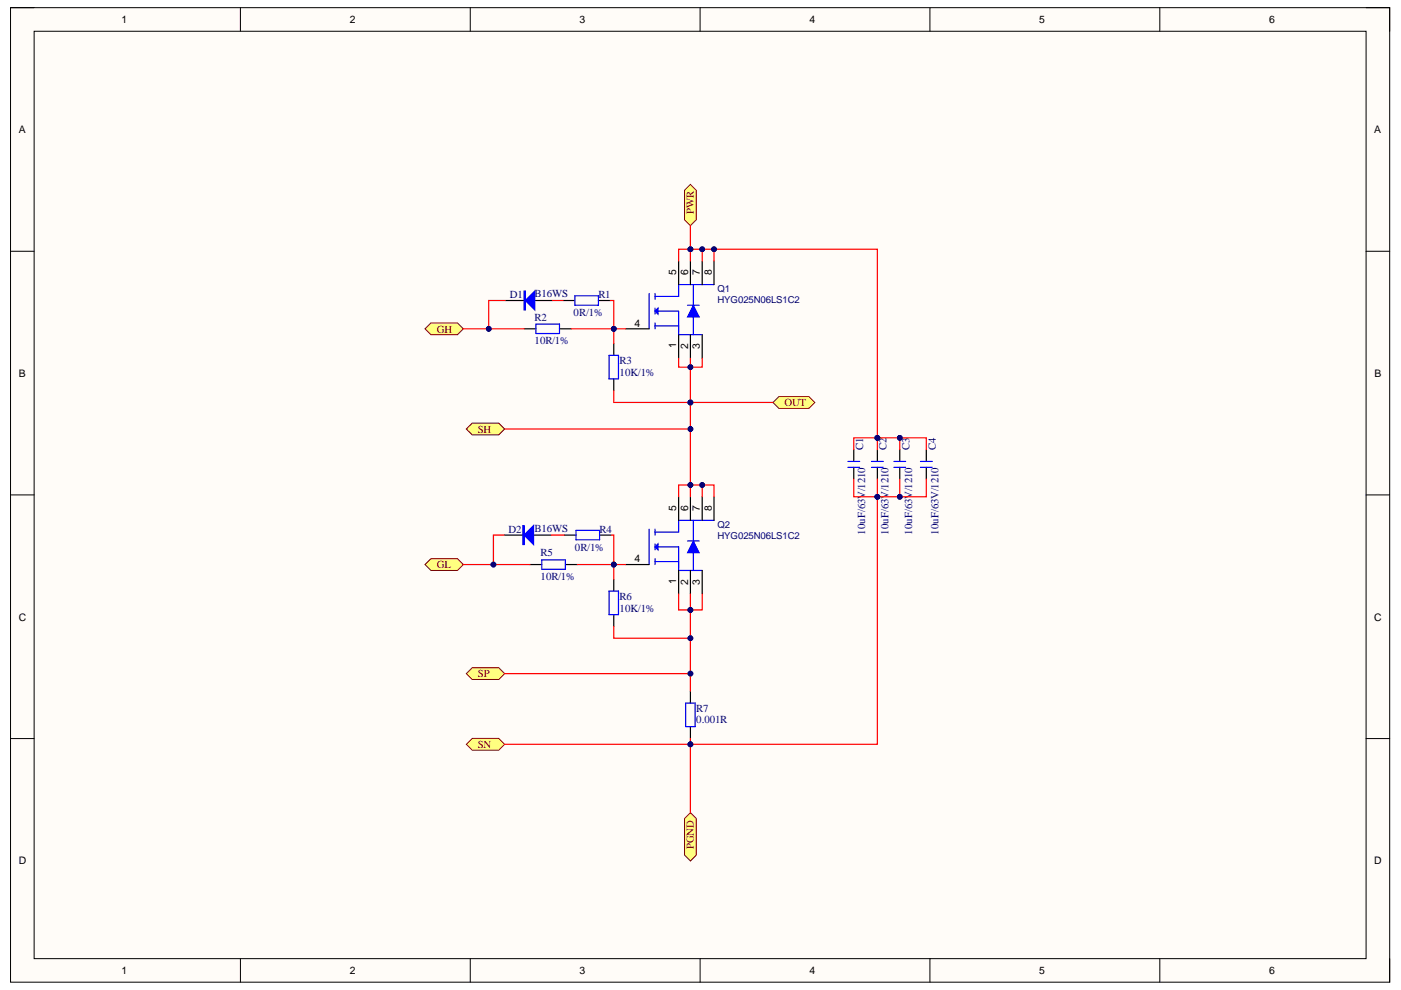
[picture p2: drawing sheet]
<svg xmlns="http://www.w3.org/2000/svg" width="297mm" height="210mm" viewBox="0 0 297 210" stroke-linecap="round" stroke-linejoin="round" font-family="sans-serif">
<path d="M2.2 1.6h292.4v206.6h-292.4z" fill-rule="evenodd" fill="#fffcf8"/>
<path d="M2.2 1.6h292.4v206.6h-292.4z" fill="none" stroke="#000" stroke-width=".21"/>
<path d="M7.2 6.6h282.4v196.7h-282.4z" fill-rule="evenodd" fill="#fffcf8"/>
<g fill="none" stroke="#000" stroke-width=".21">
<path d="M2.2 1.6h5M7.2 6.6h282.4v196.7h-282.4zM51 1.6v5M99.7 1.6v5M148.4 1.6v5M197.2 1.6v5M245.9 1.6v5M289.6 1.6h5v5M2.2 53.3h5M289.6 53.3h5M2.2 104.9h5M289.6 104.9h5"/>
<path d="M2.2 156.6h5M289.6 156.6h5M51 203.3v4.9M99.7 203.3v4.9M148.4 203.3v4.9M197.2 203.3v4.9M245.9 203.3v4.9M294.6 203.3v4.9"/>
</g>
<path d="M137.6 62.2v7.5M138.9 62.2v1.3M138.9 65.3v1.3M138.9 68.5v1.2M138.9 69.1h5v1.9M138.9 66h5M143.9 60.3v2.5h-5" fill="none" stroke="#00f" stroke-width=".25"/>
<path d="M138.9 66l.6-.7v1.3z" fill="#00f"/>
<path d="M138.9 66l.6-.7v1.3zM143.9 66v4.3M143.9 71h5M143.9 60.3h7.5M145.8 64.7h2.5M147 60.3v10.7" fill="none" stroke="#00f" stroke-width=".25"/>
<path d="M147 64.7l1.3 2.5h-2.5z" fill="#00f"/>
<path d="M147 64.7l1.3 2.5h-2.5z" fill="none" stroke="#00f" stroke-width=".21"/>
<path d="M143.9 55.3v5M146.4 55.3v5M148.9 55.3v5M151.4 55.3v5M132.6 69.7h5M143.9 71v5M146.4 71v5M148.9 71v5" fill="none" stroke="#000" stroke-width=".25"/>
<path d="M137.6 112.2v7.5M138.9 112.2v1.3M138.9 115.3v1.3M138.9 118.4v1.3M138.9 119.1h5v1.9M138.9 115.9h5M143.9 110.3v2.5h-5" fill="none" stroke="#00f" stroke-width=".25"/>
<path d="M138.9 115.9l.6-.6v1.3z" fill="#00f"/>
<path d="M138.9 115.9l.6-.6v1.3zM143.9 115.9v4.4M143.9 110.3h7.5M145.8 114.7h2.5M147 110.3v10.7M143.9 121h5" fill="none" stroke="#00f" stroke-width=".25"/>
<path d="M147 114.7l1.3 2.5h-2.5z" fill="#00f"/>
<path d="M147 114.7l1.3 2.5h-2.5z" fill="none" stroke="#00f" stroke-width=".21"/>
<g fill="none" stroke="#000" stroke-width=".25">
<path d="M111.1 69.7h2.5M118.6 69.7h2.5M130.1 72.8v2.5M130.1 80.3v2.5M181 95.3v2.5M181 99.1v2.5M186 95.3v2.5M186 99.1v2.5M112.4 119.7h2.5M119.9 119.7h2.5M132.6 119.7h5M143.9 105.3v5"/>
<path d="M146.4 105.3v5M148.9 105.3v5M151.4 105.3v5M130.1 122.8v2.5M130.1 130.3v2.5M143.9 121v4.9M146.4 121v4.9M148.9 121v4.9M146.4 146.6v2.5M146.4 154.1v2.5"/>
</g>
<path d="M113.6 68.7h5v2h-5zM129.1 75.3h2v5h-2zM179.8 99.1h2.5M179.8 97.8h2.5M184.8 99.1h2.5M184.8 97.8h2.5M114.9 118.7h5v2h-5zM129.1 125.3h2v5h-2zM145.4 149.1h2v5h-2z" fill="none" stroke="#00f" stroke-width=".25"/>
<path d="M90.1 69.7l1.3-1.2h5.6l1.2 1.2-1.2 1.3h-5.6z" fill-rule="evenodd" fill="#ffff80"/>
<path d="M90.1 69.7l1.3-1.2h5.6l1.2 1.2-1.2 1.3h-5.6z" fill="none" stroke="#800000" stroke-width=".21"/>
<path d="M98.9 91l1.2-1.3h5.6l1.3 1.3-1.3 1.2h-5.6z" fill-rule="evenodd" fill="#ffff80"/>
<path d="M98.9 91l1.2-1.3h5.6l1.3 1.3-1.3 1.2h-5.6z" fill="none" stroke="#800000" stroke-width=".21"/>
<path d="M90.1 119.7l1.3-1.3h5.6l1.2 1.3-1.2 1.3h-5.6z" fill-rule="evenodd" fill="#ffff80"/>
<path d="M90.1 119.7l1.3-1.3h5.6l1.2 1.3-1.2 1.3h-5.6z" fill="none" stroke="#800000" stroke-width=".21"/>
<path d="M98.9 142.8l1.2-1.2h5.6l1.3 1.2-1.3 1.3h-5.6z" fill-rule="evenodd" fill="#ffff80"/>
<path d="M98.9 142.8l1.2-1.2h5.6l1.3 1.2-1.3 1.3h-5.6z" fill="none" stroke="#800000" stroke-width=".21"/>
<path d="M98.9 157.8l1.2-1.2h5.6l1.3 1.2-1.3 1.3h-5.6z" fill-rule="evenodd" fill="#ffff80"/>
<path d="M98.9 157.8l1.2-1.2h5.6l1.3 1.2-1.3 1.3h-5.6z" fill="none" stroke="#800000" stroke-width=".21"/>
<path d="M146.4 39.1l1.2 1.3v6.2l-1.2 1.2-1.3-1.2v-6.2z" fill-rule="evenodd" fill="#ffff80"/>
<path d="M146.4 39.1l1.2 1.3v6.2l-1.2 1.2-1.3-1.2v-6.2z" fill="none" stroke="#800000" stroke-width=".21"/>
<path d="M163.9 85.3l1.2-1.2h6.4l1.3 1.2-1.3 1.3h-6.4z" fill-rule="evenodd" fill="#ffff80"/>
<path d="M163.9 85.3l1.2-1.2h6.4l1.3 1.2-1.3 1.3h-6.4z" fill="none" stroke="#800000" stroke-width=".21"/>
<path d="M145.1 173.6l1.3-1.3 1.2 1.3v7.7l-1.2 1.3-1.3-1.3z" fill-rule="evenodd" fill="#ffff80"/>
<path d="M145.1 173.6l1.3-1.3 1.2 1.3v7.7l-1.2 1.3-1.3-1.3z" fill="none" stroke="#800000" stroke-width=".21"/>
<path d="M107.1 63.7h4M113.4 63.7h3.7M119.4 63.7h2.5M126.9 63.7h2.5M190.8 95.3v2.5M190.8 99.1v2.5M196.4 95.3v2.5M196.4 99.1v2.5M119.6 113.5h2.5M127.1 113.5h2.5" fill="none" stroke="#000" stroke-width=".25"/>
<path d="M121.9 62.7h5v2h-5zM189.5 99.1h2.5M189.5 97.8h2.5M195.1 99.1h2.5M195.1 97.8h2.5M122.1 112.4h5v2.1h-5z" fill="none" stroke="#00f" stroke-width=".25"/>
<path d="M111.4 63.7l2-2v4z" fill="#00f"/>
<path d="M111.1 61.7h.3v4h-.3zM111.2 61.7v4M111.4 63.7l2-2v4z" fill="none" stroke="#00f" stroke-width=".25"/>
<path d="M106.9 113.5h4M113.1 113.5h3.8" fill="none" stroke="#000" stroke-width=".25"/>
<path d="M113.1 111.4v4.1l-2-2z" fill="#00f"/>
<path d="M110.9 111.4h.2v4.1h-.2zM111 111.4v4.1M113.1 111.4v4.1l-2-2z" fill="none" stroke="#00f" stroke-width=".25"/>
<path d="M98.2 119.7h14.2" fill="none" stroke="#f00" stroke-width=".25"/>
<circle cx="104.6" cy="119.7" r=".5" fill="#000080"/>
<circle cx="104.6" cy="119.7" r=".5" fill="none" stroke="#000080" stroke-width=".21"/>
<path d="M130.1 82.8v2.5h16.3" fill="none" stroke="#f00" stroke-width=".25"/>
<circle cx="146.4" cy="85.3" r=".5" fill="#000080"/>
<circle cx="146.4" cy="85.3" r=".5" fill="none" stroke="#000080" stroke-width=".21"/>
<path d="M146.4 52.8h-2.5v2.5" fill="none" stroke="#f00" stroke-width=".25"/>
<circle cx="146.4" cy="52.8" r=".5" fill="#000080"/>
<circle cx="146.4" cy="52.8" r=".5" fill="none" stroke="#000080" stroke-width=".21"/>
<path d="M146.4 52.8h2.5v2.5" fill="none" stroke="#f00" stroke-width=".25"/>
<circle cx="148.9" cy="52.8" r=".5" fill="#000080"/>
<circle cx="148.9" cy="52.8" r=".5" fill="none" stroke="#000080" stroke-width=".21"/>
<circle cx="146.4" cy="52.8" r=".5" fill="#000080"/>
<circle cx="146.4" cy="52.8" r=".5" fill="none" stroke="#000080" stroke-width=".21"/>
<path d="M148.9 52.8h2.5v2.5" fill="none" stroke="#f00" stroke-width=".25"/>
<circle cx="151.4" cy="52.8" r=".5" fill="#000080"/>
<circle cx="151.4" cy="52.8" r=".5" fill="none" stroke="#000080" stroke-width=".21"/>
<circle cx="148.9" cy="52.8" r=".5" fill="#000080"/>
<circle cx="148.9" cy="52.8" r=".5" fill="none" stroke="#000080" stroke-width=".21"/>
<path d="M130.1 119.7v3.1" fill="none" stroke="#f00" stroke-width=".25"/>
<circle cx="130.1" cy="119.7" r=".5" fill="#000080"/>
<circle cx="130.1" cy="119.7" r=".5" fill="none" stroke="#000080" stroke-width=".21"/>
<path d="M130.1 69.7v3.1" fill="none" stroke="#f00" stroke-width=".25"/>
<circle cx="130.1" cy="69.7" r=".5" fill="#000080"/>
<circle cx="130.1" cy="69.7" r=".5" fill="none" stroke="#000080" stroke-width=".21"/>
<path d="M146.4 47.8v7.5" fill="none" stroke="#f00" stroke-width=".25"/>
<circle cx="146.4" cy="52.8" r=".5" fill="#000080"/>
<circle cx="146.4" cy="52.8" r=".5" fill="none" stroke="#000080" stroke-width=".21"/>
<path d="M148.9 102.8v2.5" fill="none" stroke="#f00" stroke-width=".25"/>
<circle cx="148.9" cy="102.8" r=".5" fill="#000080"/>
<circle cx="148.9" cy="102.8" r=".5" fill="none" stroke="#000080" stroke-width=".21"/>
<path d="M122.4 119.7h10.2" fill="none" stroke="#f00" stroke-width=".25"/>
<circle cx="130.1" cy="119.7" r=".5" fill="#000080"/>
<circle cx="130.1" cy="119.7" r=".5" fill="none" stroke="#000080" stroke-width=".21"/>
<path d="M121.1 69.7h11.5" fill="none" stroke="#f00" stroke-width=".25"/>
<circle cx="130.1" cy="69.7" r=".5" fill="#000080"/>
<circle cx="130.1" cy="69.7" r=".5" fill="none" stroke="#000080" stroke-width=".21"/>
<path d="M146.4 85.3v17.5h-2.5v2.5" fill="none" stroke="#f00" stroke-width=".25"/>
<circle cx="146.4" cy="102.8" r=".5" fill="#000080"/>
<circle cx="146.4" cy="102.8" r=".5" fill="none" stroke="#000080" stroke-width=".21"/>
<circle cx="146.4" cy="91" r=".5" fill="#000080"/>
<circle cx="146.4" cy="91" r=".5" fill="none" stroke="#000080" stroke-width=".21"/>
<circle cx="146.4" cy="85.3" r=".5" fill="#000080"/>
<circle cx="146.4" cy="85.3" r=".5" fill="none" stroke="#000080" stroke-width=".21"/>
<path d="M143.9 76v1.8h2.5v7.5h17.5" fill="none" stroke="#f00" stroke-width=".25"/>
<circle cx="146.4" cy="77.8" r=".5" fill="#000080"/>
<circle cx="146.4" cy="77.8" r=".5" fill="none" stroke="#000080" stroke-width=".21"/>
<circle cx="146.4" cy="85.3" r=".5" fill="#000080"/>
<circle cx="146.4" cy="85.3" r=".5" fill="none" stroke="#000080" stroke-width=".21"/>
<path d="M146.4 105.3v-2.5h5v2.5" fill="none" stroke="#f00" stroke-width=".25"/>
<circle cx="146.4" cy="102.8" r=".5" fill="#000080"/>
<circle cx="146.4" cy="102.8" r=".5" fill="none" stroke="#000080" stroke-width=".21"/>
<circle cx="148.9" cy="102.8" r=".5" fill="#000080"/>
<circle cx="148.9" cy="102.8" r=".5" fill="none" stroke="#000080" stroke-width=".21"/>
<path d="M146.4 76v1.8h2.5v-1.8" fill="none" stroke="#f00" stroke-width=".25"/>
<circle cx="146.4" cy="77.8" r=".5" fill="#000080"/>
<circle cx="146.4" cy="77.8" r=".5" fill="none" stroke="#000080" stroke-width=".21"/>
<path d="M181 101.6v3.7h5v-3.7" fill="none" stroke="#f00" stroke-width=".25"/>
<circle cx="186" cy="105.3" r=".5" fill="#000080"/>
<circle cx="186" cy="105.3" r=".5" fill="none" stroke="#000080" stroke-width=".21"/>
<path d="M181 95.3v-2.5h5v2.5" fill="none" stroke="#f00" stroke-width=".25"/>
<circle cx="186" cy="92.8" r=".5" fill="#000080"/>
<circle cx="186" cy="92.8" r=".5" fill="none" stroke="#000080" stroke-width=".21"/>
<path d="M151.4 52.8h34.6v40" fill="none" stroke="#f00" stroke-width=".25"/>
<circle cx="186" cy="92.8" r=".5" fill="#000080"/>
<circle cx="186" cy="92.8" r=".5" fill="none" stroke="#000080" stroke-width=".21"/>
<circle cx="151.4" cy="52.8" r=".5" fill="#000080"/>
<circle cx="151.4" cy="52.8" r=".5" fill="none" stroke="#000080" stroke-width=".21"/>
<path d="M107 91h39.4" fill="none" stroke="#f00" stroke-width=".25"/>
<circle cx="146.4" cy="91" r=".5" fill="#000080"/>
<circle cx="146.4" cy="91" r=".5" fill="none" stroke="#000080" stroke-width=".21"/>
<path d="M146.4 156.6v15.7" fill="none" stroke="#f00" stroke-width=".25"/>
<circle cx="146.4" cy="157.8" r=".5" fill="#000080"/>
<circle cx="146.4" cy="157.8" r=".5" fill="none" stroke="#000080" stroke-width=".21"/>
<path d="M107 157.8h39.4" fill="none" stroke="#f00" stroke-width=".25"/>
<circle cx="146.4" cy="157.8" r=".5" fill="#000080"/>
<circle cx="146.4" cy="157.8" r=".5" fill="none" stroke="#000080" stroke-width=".21"/>
<path d="M186 105.3v52.5h-39.6" fill="none" stroke="#f00" stroke-width=".25"/>
<circle cx="146.4" cy="157.8" r=".5" fill="#000080"/>
<circle cx="146.4" cy="157.8" r=".5" fill="none" stroke="#000080" stroke-width=".21"/>
<circle cx="186" cy="105.3" r=".5" fill="#000080"/>
<circle cx="186" cy="105.3" r=".5" fill="none" stroke="#000080" stroke-width=".21"/>
<path d="M186 92.8h4.8v2.5" fill="none" stroke="#f00" stroke-width=".25"/>
<circle cx="190.8" cy="92.8" r=".5" fill="#000080"/>
<circle cx="190.8" cy="92.8" r=".5" fill="none" stroke="#000080" stroke-width=".21"/>
<circle cx="186" cy="92.8" r=".5" fill="#000080"/>
<circle cx="186" cy="92.8" r=".5" fill="none" stroke="#000080" stroke-width=".21"/>
<path d="M190.8 101.6v3.7h-4.8" fill="none" stroke="#f00" stroke-width=".25"/>
<circle cx="190.8" cy="105.3" r=".5" fill="#000080"/>
<circle cx="190.8" cy="105.3" r=".5" fill="none" stroke="#000080" stroke-width=".21"/>
<circle cx="186" cy="105.3" r=".5" fill="#000080"/>
<circle cx="186" cy="105.3" r=".5" fill="none" stroke="#000080" stroke-width=".21"/>
<path d="M130.1 132.8v2.5h16.3v7.5" fill="none" stroke="#f00" stroke-width=".25"/>
<circle cx="146.4" cy="135.3" r=".5" fill="#000080"/>
<circle cx="146.4" cy="135.3" r=".5" fill="none" stroke="#000080" stroke-width=".21"/>
<circle cx="146.4" cy="142.8" r=".5" fill="#000080"/>
<circle cx="146.4" cy="142.8" r=".5" fill="none" stroke="#000080" stroke-width=".21"/>
<path d="M146.4 125.9v9.4" fill="none" stroke="#f00" stroke-width=".25"/>
<circle cx="146.4" cy="129.3" r=".5" fill="#000080"/>
<circle cx="146.4" cy="129.3" r=".5" fill="none" stroke="#000080" stroke-width=".21"/>
<circle cx="146.4" cy="135.3" r=".5" fill="#000080"/>
<circle cx="146.4" cy="135.3" r=".5" fill="none" stroke="#000080" stroke-width=".21"/>
<path d="M143.9 125.9v3.4h2.5" fill="none" stroke="#f00" stroke-width=".25"/>
<circle cx="146.4" cy="129.3" r=".5" fill="#000080"/>
<circle cx="146.4" cy="129.3" r=".5" fill="none" stroke="#000080" stroke-width=".21"/>
<path d="M148.9 125.9v3.4h-2.5" fill="none" stroke="#f00" stroke-width=".25"/>
<circle cx="146.4" cy="129.3" r=".5" fill="#000080"/>
<circle cx="146.4" cy="129.3" r=".5" fill="none" stroke="#000080" stroke-width=".21"/>
<path d="M190.8 92.8h5.6v2.5" fill="none" stroke="#f00" stroke-width=".25"/>
<circle cx="190.8" cy="92.8" r=".5" fill="#000080"/>
<circle cx="190.8" cy="92.8" r=".5" fill="none" stroke="#000080" stroke-width=".21"/>
<path d="M196.4 101.6v3.7h-5.6" fill="none" stroke="#f00" stroke-width=".25"/>
<circle cx="190.8" cy="105.3" r=".5" fill="#000080"/>
<circle cx="190.8" cy="105.3" r=".5" fill="none" stroke="#000080" stroke-width=".21"/>
<path d="M107 142.8h39.4v3.8" fill="none" stroke="#f00" stroke-width=".25"/>
<circle cx="146.4" cy="142.8" r=".5" fill="#000080"/>
<circle cx="146.4" cy="142.8" r=".5" fill="none" stroke="#000080" stroke-width=".21"/>
<path d="M129.6 113.5h.5v6.2" fill="none" stroke="#f00" stroke-width=".25"/>
<circle cx="130.1" cy="119.7" r=".5" fill="#000080"/>
<circle cx="130.1" cy="119.7" r=".5" fill="none" stroke="#000080" stroke-width=".21"/>
<path d="M106.9 113.5h-2.3v6.2M116.9 113.5h2.7" fill="none" stroke="#f00" stroke-width=".25"/>
<circle cx="104.6" cy="119.7" r=".5" fill="#000080"/>
<circle cx="104.6" cy="119.7" r=".5" fill="none" stroke="#000080" stroke-width=".21"/>
<path d="M129.4 63.7h.7v6" fill="none" stroke="#f00" stroke-width=".25"/>
<circle cx="130.1" cy="69.7" r=".5" fill="#000080"/>
<circle cx="130.1" cy="69.7" r=".5" fill="none" stroke="#000080" stroke-width=".21"/>
<path d="M107.1 63.7h-3.5v6M117.1 63.7h2.3" fill="none" stroke="#f00" stroke-width=".25"/>
<circle cx="103.6" cy="69.7" r=".5" fill="#000080"/>
<circle cx="103.6" cy="69.7" r=".5" fill="none" stroke="#000080" stroke-width=".21"/>
<path d="M98.2 69.7h12.9" fill="none" stroke="#f00" stroke-width=".25"/>
<circle cx="103.6" cy="69.7" r=".5" fill="#000080"/>
<circle cx="103.6" cy="69.7" r=".5" fill="none" stroke="#000080" stroke-width=".21"/>
<g font-size="2.3" fill="#800000">
<text x="147.1" y="45.3" transform="rotate(-90 147.1 45.3)">PWR</text>
<text x="92.6" y="70.5">GH</text>
<text x="166.3" y="86.1">OUT</text>
<text x="101.3" y="91.8">SH</text>
<text x="92.6" y="120.5">GL</text>
<text x="101.3" y="143.6">SP</text>
<text x="101.3" y="158.6">SN</text>
<text x="147.1" y="180.1" transform="rotate(-90 147.1 180.1)">PGND</text>
</g>
<g font-size="2.3" fill="#000080">
<text x="108.1" y="63.3">D1</text>
<text x="113.3" y="63">B16WS</text>
<text x="126.9" y="63.3">R1</text>
<text x="113.3" y="68">R2</text>
<text x="121.6" y="67">0R/1%</text>
<text x="113.3" y="73">10R/1%</text>
<text x="131.4" y="77.1">R3</text>
<text x="131.4" y="79.7">10K/1%</text>
<text x="183" y="95.3" transform="rotate(-90 183 95.3)">C1</text>
<text x="188" y="95.3" transform="rotate(-90 188 95.3)">C2</text>
<text x="192.8" y="95.3" transform="rotate(-90 192.8 95.3)">C3</text>
<text x="198.4" y="95.3" transform="rotate(-90 198.4 95.3)">C4</text>
<text x="107.8" y="113">D2</text>
<text x="113.3" y="112.7">B16WS</text>
<text x="127.1" y="113">R4</text>
<text x="183.4" y="113.4" transform="rotate(-90 183.4 113.4)">10uF/63V/1210</text>
<text x="188.4" y="113.4" transform="rotate(-90 188.4 113.4)">10uF/63V/1210</text>
<text x="193.4" y="113.4" transform="rotate(-90 193.4 113.4)">10uF/63V/1210</text>
<text x="199" y="113.4" transform="rotate(-90 199 113.4)">10uF/63V/1210</text>
<text x="114.6" y="118">R5</text>
<text x="121.9" y="116.7">0R/1%</text>
<text x="114.6" y="123">10R/1%</text>
<text x="131.4" y="127.1">R6</text>
<text x="131.4" y="129.7">10K/1%</text>
<text x="147.6" y="150.9">R7</text>
<text x="147.6" y="153.3">0.001R</text>
</g>
<g font-size="2.2">
<text x="25.7" y="5">1</text>
<text x="74.1" y="5">2</text>
<text x="122.9" y="5">3</text>
<text x="171.6" y="5">4</text>
<text x="220.3" y="5">5</text>
<text x="269.1" y="5">6</text>
<text x="4" y="28.2">A</text>
<text x="291.3" y="28.2">A</text>
<text x="143.4" y="58.4" transform="rotate(-90 143.4 58.4)">5</text>
<text x="145.9" y="58.4" transform="rotate(-90 145.9 58.4)">6</text>
<text x="148.4" y="58.4" transform="rotate(-90 148.4 58.4)">7</text>
<text x="150.9" y="58.4" transform="rotate(-90 150.9 58.4)">8</text>
<text x="134.5" y="69.3">4</text>
<text x="143.4" y="73.8" transform="rotate(-90 143.4 73.8)">1</text>
<text x="145.9" y="74.1" transform="rotate(-90 145.9 74.1)">2</text>
<text x="148.4" y="74.1" transform="rotate(-90 148.4 74.1)">3</text>
<text x="4" y="79.9">B</text>
<text x="291.4" y="79.9">B</text>
<text x="143.4" y="108.3" transform="rotate(-90 143.4 108.3)">5</text>
<text x="145.9" y="108.3" transform="rotate(-90 145.9 108.3)">6</text>
<text x="148.4" y="108.3" transform="rotate(-90 148.4 108.3)">7</text>
<text x="150.9" y="108.3" transform="rotate(-90 150.9 108.3)">8</text>
<text x="134.5" y="119.3">4</text>
<text x="143.4" y="123.7" transform="rotate(-90 143.4 123.7)">1</text>
<text x="145.9" y="124.1" transform="rotate(-90 145.9 124.1)">2</text>
<text x="148.4" y="124.1" transform="rotate(-90 148.4 124.1)">3</text>
<text x="4" y="131.6">C</text>
<text x="291.3" y="131.6">C</text>
<text x="4" y="183.2">D</text>
<text x="291.3" y="183.2">D</text>
<text x="25.7" y="206.6">1</text>
<text x="74.1" y="206.6">2</text>
<text x="122.9" y="206.6">3</text>
<text x="171.6" y="206.6">4</text>
<text x="220.3" y="206.6">5</text>
<text x="269.1" y="206.6">6</text>
</g>
<g font-size="2" fill="#000080">
<text x="152.1" y="62">Q1</text>
<text x="152.1" y="64.2">HYG025N06LS1C2</text>
<text x="152.1" y="111.9">Q2</text>
<text x="152.1" y="114.2">HYG025N06LS1C2</text>
</g>
</svg>
